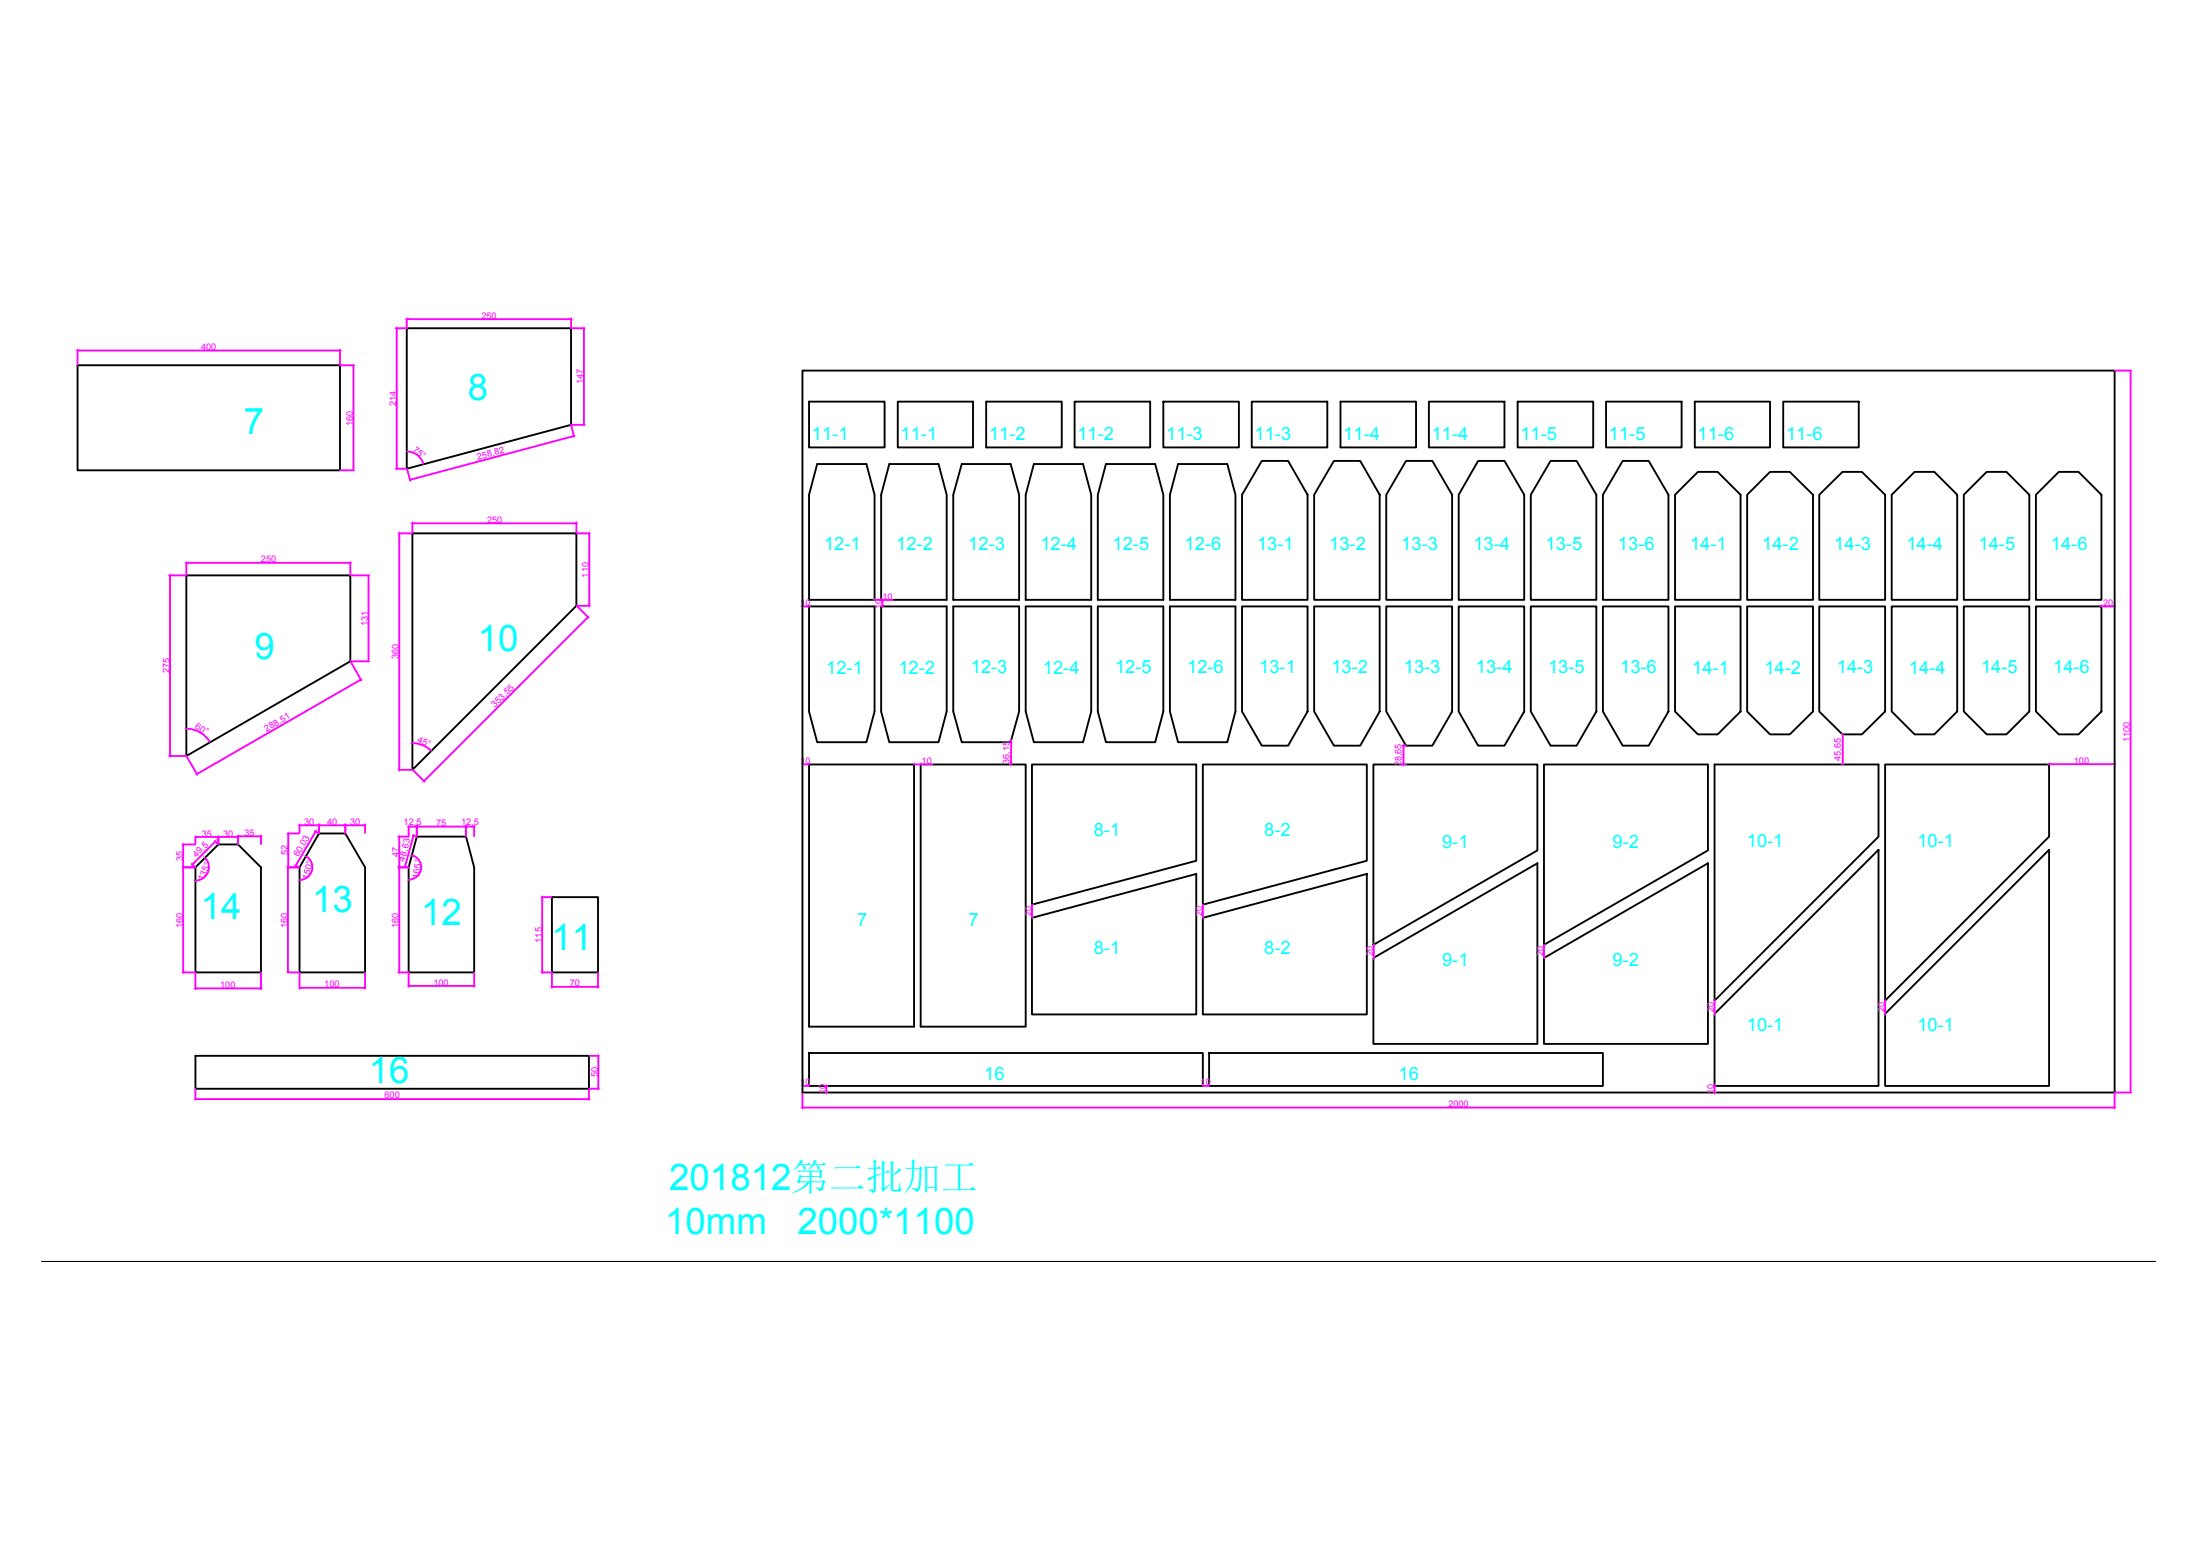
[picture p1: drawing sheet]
<svg xmlns="http://www.w3.org/2000/svg" width="297mm" height="210mm" viewBox="0 0 297 210" stroke-linecap="round" stroke-linejoin="round" font-family="sans-serif">
<!-- layer: 0 -->
<g fill="none" stroke="#000" stroke-width=".25">
<path d="M10.5 49.3h35.4v14.2h-35.4zM54.9 44.3h22.2v13l-22.2 6zM108.3 50h177.2v97.5h-177.2zM109.2 54.2h10.2v6.2h-10.2zM121.2 54.2h10.2v6.2h-10.2zM133.2 54.2h10.2v6.2h-10.2zM145.1 54.2h10.2v6.2h-10.2zM157.1 54.2h10.2v6.2h-10.2zM169 54.2h10.2v6.2h-10.2zM181 54.2h10.2v6.2h-10.2zM192.9 54.2h10.2v6.2h-10.2zM204.9 54.2h10.2v6.2h-10.2z"/>
<path d="M216.8 54.2h10.2v6.2h-10.2zM228.8 54.2h10.2v6.2h-10.2zM240.8 54.2h10.2v6.2h-10.2zM25.2 77.7h22.1v11.6l-22.1 12.8zM55.7 72h22.1v9.8l-22.1 22.1zM110.3 62.6h6.7l1.1 4.2v14.2h-8.9v-14.2zM120.1 62.6h6.6l1.1 4.2v14.2h-8.8v-14.2zM129.9 62.6h6.6l1.1 4.2v14.2h-8.9v-14.2zM139.6 62.6h6.6l1.1 4.2v14.2h-8.8v-14.2zM149.3 62.6h6.7l1.1 4.2v14.2h-8.9v-14.2zM159.1 62.6h6.6l1.1 4.2v14.2h-8.8v-14.2zM170.4 62.2h3.5l2.6 4.6v14.2h-8.8v-14.2z"/>
<path d="M180.1 62.2h3.6l2.6 4.6v14.2h-8.9v-14.2zM189.8 62.2h3.6l2.7 4.6v14.2h-8.9v-14.2zM199.6 62.2h3.5l2.7 4.6v14.2h-8.9v-14.2zM209.4 62.2h3.5l2.6 4.6v14.2h-8.8v-14.2zM219.1 62.2h3.5l2.7 4.6v14.2h-8.9v-14.2zM226.2 66.8l3-3.1h2.7l3.1 3.1v14.2h-8.8zM235.9 66.8l3.1-3.1h2.7l3.1 3.1v14.2h-8.9zM245.6 66.8l3.2-3.1h2.6l3.1 3.1v14.2h-8.9zM255.4 66.8l3.1-3.1h2.7l3.1 3.1v14.2h-8.9zM265.1 66.8l3.1-3.1h2.7l3.1 3.1v14.2h-8.9zM274.9 66.8l3.1-3.1h2.6l3.1 3.1v14.2h-8.8zM109.2 81.9h8.9v14.1l-1.1 4.2h-6.7l-1.1-4.2z"/>
<path d="M119 81.9h8.8v14.1l-1.1 4.2h-6.6l-1.1-4.2zM128.7 81.9h8.9v14.1l-1.1 4.2h-6.6l-1.2-4.2zM138.5 81.9h8.8v14.1l-1.1 4.2h-6.6l-1.1-4.2zM148.2 81.9h8.9v14.1l-1.1 4.2h-6.7l-1.1-4.2zM158 81.9h8.8v14.1l-1.1 4.2h-6.6l-1.1-4.2zM167.7 81.9h8.8v14.1l-2.6 4.7h-3.5l-2.7-4.7zM177.4 81.9h8.9v14.1l-2.6 4.7h-3.6l-2.7-4.7zM187.2 81.9h8.9v14.1l-2.7 4.7h-3.6l-2.6-4.7zM196.9 81.9h8.9v14.1l-2.7 4.7h-3.5l-2.7-4.7zM206.7 81.9h8.8v14.1l-2.6 4.7h-3.5l-2.7-4.7zM216.4 81.9h8.9v14.1l-2.7 4.7h-3.5l-2.7-4.7zM226.2 81.9h8.8v14.1l-3.1 3.1h-2.7l-3-3.1z"/>
<path d="M235.9 81.9h8.9v14.1l-3.1 3.1h-2.7l-3.1-3.1zM245.6 81.9h8.9v14.1l-3.1 3.1h-2.6l-3.2-3.1zM255.4 81.9h8.9v14.1l-3.1 3.1h-2.7l-3.1-3.1zM265.1 81.9h8.9v14.1l-3.1 3.1h-2.7l-3.1-3.1zM274.9 81.9h8.8v14.1l-3.1 3.1h-2.6l-3.1-3.1zM26.4 117.1l3.1-3.1h2.6l3.1 3.1v14.2h-8.8zM43.1 112.5h3.5l2.7 4.6v14.2h-8.9v-14.2zM56.3 112.9h6.6l1.1 4.2v14.2h-8.8v-14.2zM109.2 103.2h14.2v35.4h-14.2zM124.3 103.2h14.2v35.4h-14.2zM139.3 103.2h22.2v13l-22.2 5.9zM162.4 103.2h22.1v13l-22.1 5.9z"/>
<path d="M185.4 103.2h22.2v11.6l-22.2 12.7zM208.5 103.2h22.1v11.6l-22.1 12.7zM231.5 103.2h22.1v9.7l-22.1 22.2zM254.5 103.2h22.2v9.7l-22.2 22.2zM276.7 114.7v31.9h-22.2v-9.8zM74.5 121.1h6.2v10.2h-6.2zM139.3 123.9l22.2-5.9v18.9h-22.2zM162.4 123.9l22.1-5.9v18.9h-22.1zM185.4 129.3l22.2-12.8v24.4h-22.2zM208.5 129.3l22.1-12.8v24.4h-22.1zM231.5 136.8l22.1-22.1v31.9h-22.1zM26.4 142.5h53.1v4.5h-53.1z"/>
<path d="M109.2 142.1h53.2v4.5h-53.2zM163.3 142.1h53.1v4.5h-53.1zM5.6 170.3h285.4"/>
</g>
<g fill="none" stroke="#f0f" stroke-width=".25">
<path d="M10.5 47.2v2.1M10.7 47.3h34.9M45.9 47.2v2.1M45.9 49.3h1.9M47.7 49.6v13.7M53.4 44.3h1.5M53.6 44.5v18.6M54.9 43v1.3M55.2 43.1h21.6M77.1 43v1.3M77.1 57.4l.4 1.6M77.1 44.3h1.8"/>
<path d="M77.1 57.3h1.8M77.3 58.9l-21.7 5.8M78.8 44.5v12.6M285.6 50h2.2M287.7 50.3v96.9M22.8 77.7h2.3M23 77.9v23.9M25.2 75.9v1.7M25.4 76h21.7M45.9 63.5h1.9M47.3 75.9v1.7M47.4 77.7h2.4"/>
<path d="M49.8 77.9v11.2M53.4 63.3h1.5M53.8 72h1.8M53.9 72.2v31.5M55 63.3l.4 1.6M55.2 61a2.31 2.31 0 0 1 1.9 1.4M55.7 70.5v1.5M55.9 70.6h21.7M77.8 70.5v1.5M77.9 72h1.7M79.6 72.2v9.3M25.4 98.4a3.7 3.7 0 0 1 2.8 1.6"/>
<path d="M47.3 89.3l1.5 2.5M47.4 89.3h2.4M48.5 91.8l-21.7 12.6M77.9 81.8l1.6 1.6M77.9 81.8h1.7M79.2 83.5l-21.8 21.8M108.3 81.7v.1M108.6 81.9h.4M109.2 81.7v.1M118.1 80.9h.1M118.3 81h.5M119 80.9h.1"/>
<path d="M119 81h1.5M119.1 81.9h.1M119.1 81.2v.4M136.4 100h.1M248.7 99.1h.1M248.8 99.3v3.6M283.7 81.7v.1M283.9 81.9h1.4M285.5 81.7v.1M22.8 102.1h2.3M24.7 117.1h1.6M24.7 114h1.6"/>
<path d="M24.7 114.2v2.7M24.7 117.3v13.7M25.2 102.1l1.4 2.5M25.9 116.6l.4 .4M26.4 112.9v1M26.6 113h2.7M27.8 116a1.8 1.8 0 0 1-1.2 2.8M28.9 113.7l-2.8 2.8M29 113.5l.4 .4M29.5 112.9v1M29.7 113h2.2M32.1 112.8v1.1"/>
<path d="M32.4 112.9h2.6M35.2 112.8v1.1M38.8 112.5h1.6M38.9 117.3v13.7M38.9 112.7v4.2M39.8 116.8l.6 .3h-1.6M40.4 111.3v1.1M40.7 111.4h2.2M41.5 115.7a1.71 1.71 0 0 1 .6 1.8 1.71 1.71 0 0 1-1.4 1.3M42.5 112.2l.5 .3M42.5 112.4l-2.4 4.2M43.1 111.3v1.1"/>
<path d="M43.3 111.4h3.1M46.6 111.3v1.1M46.8 111.4h2.3M49.3 111.3v1.1M53.8 112.9h1.3M53.8 103.9h1.8M53.9 113.1v3.8M53.9 117.3v13.7M54.6 117l.5 .1h-1.3M55.2 111.5v1.4M55.4 111.6h.7M55.7 103.9l1.6 1.6"/>
<path d="M55.7 112.8l.5 .1M55.8 113l-1 3.7M55.8 115.5a1.67 1.67 0 0 1 1.1 1.8 1.67 1.67 0 0 1-1.5 1.4M55.9 100.3a3.6 3.6 0 0 1 2.2 .9M56.3 111.4v1.5M56.5 111.6h6.2M62.9 111.4v1.5M63.1 111.6h.7M64 111.4v1.5M108.3 103.1h.1M108.6 103.2h.4M109.2 103.1h.1"/>
<path d="M123.4 103.1h.1M123.6 103.2h.5M124.3 103.2h1.5M124.3 103.1h.1M136.4 103.2h.1M136.5 100.2v2.7M189.4 103.2h.4M189.4 100.7h.4M189.5 100.9v2M248.7 103.2h.1M276.7 103.1h.1M276.9 103.2h8.4"/>
<path d="M285.5 103.1h.1M24.7 131.3h1.6M26.4 131.3v2.2M26.6 133.4h8.4M35.2 131.3v2.2M38.8 131.3h1.6M40.4 131.3v2.2M40.7 133.3h8.4M49.3 131.3v2.2M53.8 131.3h1.3M55.2 131.3v1.9M55.4 133.1h8.4"/>
<path d="M64 131.3v1.9M73.1 131.3h1.4M73.1 121.1h1.4M73.2 121.3v9.7M74.5 131.3v2M74.8 133.2h5.7M80.7 131.3v2M139.3 122.3v1.4M139.4 122.1h.1M139.4 123.9h.1M162.4 122.3v1.4M162.4 122.1h.1"/>
<path d="M162.4 123.9h.1M185.5 127.5h.1M185.5 129.3h.1M185.5 127.7v1.4M208.5 127.7v1.4M208.5 127.5h.1M208.5 129.3h.1M231.5 135.3v1.3M231.5 135.1h.1M231.5 136.8h.1M254.5 135.3v1.3M254.6 135.1h.1"/>
<path d="M254.6 136.8h.1M26.4 147v1.4M26.6 148.4h52.7M79.5 147v1.4M79.6 142.5h1.3M79.6 147h1.3M80.8 142.8v4M108.3 146.5h.1M108.3 147.5v2.1M108.6 149.5h176.7M108.6 146.6h.4M109.2 146.5h.1"/>
<path d="M111.5 146.6h.2M111.5 147.5h.2M111.6 146.8v.4M162.4 146.5h.1M162.6 146.6h.4M163.3 146.5h.1M231.4 146.6h.2M231.4 147.5h.2M231.5 146.8v.4M285.5 147.5v2.1M285.6 147.5h2.2"/>
</g>
<g fill="#f0f" stroke="#f0f" stroke-width=".14">
<path d="M35 133.4h.2l-.2 .1z"/>
<path d="M26.4 133.4h.2v.1z"/>
<path d="M24.7 131h.1l-.1 .3z"/>
<path d="M24.7 117.1l.1 .2h-.1z"/>
<path d="M24.7 116.9h.1l-.1 .2z"/>
<path d="M24.7 114l.1 .2h-.1z"/>
<path d="M26.4 113h.2z"/>
<path d="M29.3 113h.2z"/>
<path d="M29.5 113h.2z"/>
<path d="M31.9 113h.2z"/>
<path d="M32.1 112.9l.3-.1v.1z"/>
<path d="M35 112.8l.2 .1h-.2z"/>
<path d="M49.1 133.3h.2z"/>
<path d="M40.4 133.3l.3 .1z"/>
<path d="M38.9 131v.3z"/>
<path d="M38.9 117.1v.2z"/>
<path d="M38.9 116.9h.1l-.1 .2z"/>
<path d="M38.9 112.5l.1 .2h-.1z"/>
<path d="M40.4 111.4h.3z"/>
<path d="M42.9 111.4h.2h-.2z"/>
<path d="M43.1 111.4h.2z"/>
<path d="M46.4 111.4h.2z"/>
<path d="M46.6 111.4h.2z"/>
<path d="M49.1 111.4h.2z"/>
<path d="M63.8 133l.2 .1h-.2z"/>
<path d="M55.2 133.1l.2-.1v.1z"/>
<path d="M53.9 131v.3z"/>
<path d="M53.9 117.1v.2z"/>
<path d="M53.9 116.9v.2z"/>
<path d="M53.9 112.9v.2z"/>
<path d="M55.2 111.6l.2-.1v.1z"/>
<path d="M56.1 111.5l.2 .1h-.2z"/>
<path d="M56.3 111.6l.2-.1v.1z"/>
<path d="M62.7 111.5l.2 .1h-.2z"/>
<path d="M62.9 111.6l.2-.1v.1z"/>
<path d="M63.8 111.5l.2 .1h-.2z"/>
<path d="M74.5 133.2h.3v.1z"/>
<path d="M80.5 133.2h.2l-.2 .1z"/>
<path d="M73.2 131h.1l-.1 .3z"/>
<path d="M73.2 121.1l.1 .2h-.1z"/>
<path d="M26.4 118.9h.2z"/>
<path d="M27.7 115.8l.1 .2z"/>
<path d="M40.4 118.8l.3-.1v.1z"/>
<path d="M41.3 115.6l.2 .1z"/>
<path d="M55.2 118.8l.2-.1v.1z"/>
<path d="M55.6 115.5h.2v.1z"/>
<path d="M10.5 47.3h.2v.1z"/>
<path d="M45.6 47.3h.3l-.3 .1z"/>
<path d="M47.7 63.3v.2z"/>
<path d="M47.7 49.3v.3z"/>
<path d="M54.9 43.1l.3-.1v.1z"/>
<path d="M76.8 43l.3 .1h-.3z"/>
<path d="M78.8 44.3l.1 .2h-.1z"/>
<path d="M78.8 57.1h.1l-.1 .2z"/>
<path d="M77.3 58.9h.2l-.2 .1z"/>
<path d="M55.3 64.8l.3-.1z"/>
<path d="M53.5 63.1h.1v.2z"/>
<path d="M53.6 44.3v.2h-.1z"/>
<path d="M25.2 76l.2-.1v.1z"/>
<path d="M47.1 75.9l.2 .1h-.2z"/>
<path d="M49.8 77.7l-.1 .2z"/>
<path d="M49.7 89.1l.1 .2z"/>
<path d="M23 77.7v.2h-.1z"/>
<path d="M22.9 101.8h.1v.3z"/>
<path d="M26.8 104.3v.1l-.2 .1z"/>
<path d="M48.5 91.8l.2-.1-.1 .2z"/>
<path d="M55.7 70.6h.2v.1z"/>
<path d="M77.6 70.6h.2l-.2 .1z"/>
<path d="M79.6 72v.2h-.1z"/>
<path d="M79.5 81.5h.1v.3z"/>
<path d="M53.9 72v.2z"/>
<path d="M53.9 103.7v.2z"/>
<path d="M57.4 105.3l-.2 .1z"/>
<path d="M79.2 83.4l.2-.1-.1 .2z"/>
<path d="M57.1 62.5l.1 .2z"/>
<path d="M54.9 60.9l.3 .1z"/>
<path d="M28.2 100l.1 .2z"/>
<path d="M25.2 98.4l.2-.1v.1z"/>
<path d="M58.1 101.2l.1 .1-.1-.1z"/>
<path d="M55.7 100.3h.2v.1z"/>
<path d="M26.1 116.5l.1 .1-.2 .1z"/>
<path d="M29.1 113.6l-.2 .2z"/>
<path d="M40 116.6l.1 .1-.1 .1z"/>
<path d="M42.6 112.2l-.1 .2z"/>
<path d="M54.7 116.7l.1 .1-.1 .2z"/>
<path d="M55.8 112.8v.2h-.1z"/>
<path d="M108.3 149.5h.3z"/>
<path d="M285.3 149.5h.2h-.2z"/>
<path d="M276.7 103.2l.2-.1v.1z"/>
<path d="M285.3 103.1l.2 .1h-.2z"/>
<path d="M283.7 81.9l.2-.1v.1z"/>
<path d="M285.3 81.8l.2 .1h-.2z"/>
<path d="M26.4 148.4l.2-.1v.1z"/>
<path d="M79.3 148.3l.2 .1h-.2z"/>
<path d="M80.8 142.5v.3h-.1z"/>
<path d="M80.7 146.8h.1v.2z"/>
<path d="M118.1 81l.2-.1v.1z"/>
<path d="M118.8 80.9l.2 .1h-.2z"/>
<path d="M119.1 81l.1 .2h-.1z"/>
<path d="M119.1 81.6h.1l-.1 .3z"/>
<path d="M109 103.2h.2z"/>
<path d="M108.3 103.2h.3z"/>
<path d="M123.4 103.2h.2z"/>
<path d="M124.1 103.2h.2z"/>
<path d="M139.3 122.1l.1 .2z"/>
<path d="M139.3 123.7v.2z"/>
<path d="M162.4 122.1v.2z"/>
<path d="M162.4 123.7v.2z"/>
<path d="M185.5 127.5v.2h-.1z"/>
<path d="M185.4 129.1h.1v.2z"/>
<path d="M208.5 127.5l-.1 .2z"/>
<path d="M208.4 129.1l.1 .2z"/>
<path d="M231.5 135.1v.2z"/>
<path d="M231.5 136.6v.2z"/>
<path d="M254.5 135.1l.1 .2h-.1z"/>
<path d="M254.5 136.6h.1l-.1 .2z"/>
<path d="M109 146.5l.2 .1z"/>
<path d="M108.3 146.6l.3-.1z"/>
<path d="M163 146.5l.3 .1z"/>
<path d="M162.4 146.6l.2-.1z"/>
<path d="M109 81.8l.2 .1h-.2z"/>
<path d="M108.3 81.9l.3-.1v.1z"/>
<path d="M189.5 100.7v.2z"/>
<path d="M189.5 102.9v.3z"/>
<path d="M136.5 100l.1 .2h-.1z"/>
<path d="M136.5 102.9v.3z"/>
<path d="M248.8 99.1v.2z"/>
<path d="M248.8 102.9v.3z"/>
<path d="M111.6 146.6v.2h-.1z"/>
<path d="M111.5 147.2h.1v.3z"/>
<path d="M231.5 146.6v.2z"/>
<path d="M231.5 147.2v.3z"/>
<path d="M287.6 147.2l.1 .3z"/>
<path d="M287.7 50l-.1 .3z"/>
</g>
<g font-size="4.9" fill="#0ff">
<text x="63.2" y="54">8</text>
<text x="32.9" y="58.6">7</text>
<text x="34.3" y="89">9</text>
<text x="64.5" y="87.9">10</text>
<text x="27.1" y="124">14</text>
<text x="42.1" y="123">13</text>
<text x="56.9" y="124.9">12</text>
<text x="74.5" y="128.3">11</text>
<text x="49.8" y="146.2">16</text>
<text x="90.4" y="160.6">201812第二批加工</text>
<text x="89.8" y="166.5">10mm</text>
<text x="107.7" y="166.5">2000*1100</text>
</g>
<g font-size="2.5" fill="#0ff">
<text x="109.6" y="59.4">11-1</text>
<text x="121.6" y="59.4">11-1</text>
<text x="133.5" y="59.4">11-2</text>
<text x="145.5" y="59.4">11-2</text>
<text x="157.5" y="59.3">11-3</text>
<text x="169.4" y="59.3">11-3</text>
<text x="181.4" y="59.4">11-4</text>
<text x="193.3" y="59.4">11-4</text>
<text x="205.3" y="59.3">11-5</text>
<text x="217.2" y="59.3">11-5</text>
<text x="229.2" y="59.3">11-6</text>
<text x="241.1" y="59.3">11-6</text>
<text x="111.3" y="74.3">12-1</text>
<text x="121" y="74.3">12-2</text>
<text x="130.7" y="74.2">12-3</text>
<text x="140.5" y="74.3">12-4</text>
<text x="150.2" y="74.2">12-5</text>
<text x="159.9" y="74.2">12-6</text>
<text x="169.7" y="74.2">13-1</text>
<text x="179.5" y="74.2">13-2</text>
<text x="189.2" y="74.2">13-3</text>
<text x="198.9" y="74.2">13-4</text>
<text x="208.7" y="74.2">13-5</text>
<text x="218.5" y="74.2">13-6</text>
<text x="228.2" y="74.3">14-1</text>
<text x="237.9" y="74.3">14-2</text>
<text x="247.7" y="74.2">14-3</text>
<text x="257.4" y="74.3">14-4</text>
<text x="267.1" y="74.2">14-5</text>
<text x="276.9" y="74.2">14-6</text>
<text x="111.6" y="90.9">12-1</text>
<text x="121.3" y="90.9">12-2</text>
<text x="131.1" y="90.9">12-3</text>
<text x="140.8" y="90.9">12-4</text>
<text x="150.6" y="90.9">12-5</text>
<text x="160.3" y="90.9">12-6</text>
<text x="170" y="90.9">13-1</text>
<text x="179.8" y="90.9">13-2</text>
<text x="189.5" y="90.9">13-3</text>
<text x="199.3" y="90.9">13-4</text>
<text x="209" y="90.9">13-5</text>
<text x="218.8" y="90.9">13-6</text>
<text x="228.5" y="90.9">14-1</text>
<text x="238.2" y="90.9">14-2</text>
<text x="248" y="90.9">14-3</text>
<text x="257.7" y="90.9">14-4</text>
<text x="267.5" y="90.9">14-5</text>
<text x="277.2" y="90.9">14-6</text>
<text x="147.7" y="112.9">8-1</text>
<text x="170.7" y="112.9">8-2</text>
<text x="194.7" y="114.5">9-1</text>
<text x="217.7" y="114.5">9-2</text>
<text x="235.9" y="114.3">10-1</text>
<text x="258.9" y="114.3">10-1</text>
<text x="115.8" y="125">7</text>
<text x="130.8" y="125">7</text>
<text x="147.7" y="128.8">8-1</text>
<text x="170.7" y="128.8">8-2</text>
<text x="194.7" y="130.5">9-1</text>
<text x="217.7" y="130.5">9-2</text>
<text x="235.9" y="139.1">10-1</text>
<text x="258.9" y="139.1">10-1</text>
<text x="132.9" y="145.8">16</text>
<text x="188.8" y="145.8">16</text>
</g>
<g font-size="1.2" fill="#f0f">
<text x="27.1" y="47.2">400</text>
<text x="65" y="43">250</text>
<text x="78.8" y="51.9" transform="rotate(-90 78.8 51.9)">147</text>
<text x="47.6" y="57.5" transform="rotate(-90 47.6 57.5)">160</text>
<text x="53.5" y="54.8" transform="rotate(-90 53.5 54.8)">214</text>
<text x="55.6" y="60.8" transform="rotate(38 55.6 60.8)">75°</text>
<text x="64.5" y="62.1" transform="rotate(-15 64.5 62.1)">258,82</text>
<text x="65.8" y="70.6">250</text>
<text x="35.2" y="75.9">250</text>
<text x="79.5" y="78" transform="rotate(-90 79.5 78)">110</text>
<text x="108" y="81.8">10</text>
<text x="119.1" y="82.2" transform="rotate(-90 119.1 82.2)">10</text>
<text x="119.1" y="80.9">10</text>
<text x="283.9" y="81.8">20</text>
<text x="49.7" y="84.5" transform="rotate(-90 49.7 84.5)">131</text>
<text x="53.8" y="89" transform="rotate(-90 53.8 89)">360</text>
<text x="22.9" y="90.9" transform="rotate(-90 22.9 90.9)">275</text>
<text x="66.8" y="95.5" transform="rotate(-45 66.8 95.5)">353,55</text>
<text x="26.3" y="98.3" transform="rotate(29 26.3 98.3)">60°</text>
<text x="36" y="98.8" transform="rotate(-30 36 98.8)">288,51</text>
<text x="56.3" y="100.1" transform="rotate(23 56.3 100.1)">45°</text>
<text x="287.6" y="100.1" transform="rotate(-90 287.6 100.1)">1100</text>
<text x="108" y="103.1">10</text>
<text x="124.4" y="103.1">10</text>
<text x="136.3" y="103.1" transform="rotate(-90 136.3 103.1)">36,15</text>
<text x="189.2" y="103.4" transform="rotate(-90 189.2 103.4)">28,65</text>
<text x="248.6" y="102.7" transform="rotate(-90 248.6 102.7)">45,65</text>
<text x="280" y="103.1">100</text>
<text x="27.2" y="112.9">35</text>
<text x="30.1" y="112.9">30</text>
<text x="33" y="112.8">35</text>
<text x="41.1" y="111.3">30</text>
<text x="44.2" y="111.3">40</text>
<text x="47.3" y="111.3">30</text>
<text x="54.5" y="111.4">12,5</text>
<text x="58.9" y="111.5">75</text>
<text x="62.2" y="111.4">12,5</text>
<text x="24.7" y="116.2" transform="rotate(-90 24.7 116.2)">35</text>
<text x="26.5" y="115.8" transform="rotate(-45 26.5 115.8)">49,5</text>
<text x="27.5" y="119" transform="rotate(-68 27.5 119)">135°</text>
<text x="38.9" y="115.5" transform="rotate(-90 38.9 115.5)">52</text>
<text x="40.3" y="115.7" transform="rotate(-60 40.3 115.7)">60,03</text>
<text x="41.7" y="118.8" transform="rotate(-76 41.7 118.8)">150°</text>
<text x="53.9" y="115.7" transform="rotate(-90 53.9 115.7)">47</text>
<text x="54.6" y="116.3" transform="rotate(-75 54.6 116.3)">48,63</text>
<text x="56.6" y="118.6" transform="rotate(-82 56.6 118.6)">165°</text>
<text x="24.7" y="125.3" transform="rotate(-90 24.7 125.3)">160</text>
<text x="38.8" y="125.3" transform="rotate(-90 38.8 125.3)">160</text>
<text x="53.8" y="125.3" transform="rotate(-90 53.8 125.3)">160</text>
<text x="139.3" y="123.7" transform="rotate(-90 139.3 123.7)">20</text>
<text x="162.3" y="123.7" transform="rotate(-90 162.3 123.7)">20</text>
<text x="73.2" y="127.2" transform="rotate(-90 73.2 127.2)">115</text>
<text x="185.4" y="129.1" transform="rotate(-90 185.4 129.1)">20</text>
<text x="208.4" y="129.1" transform="rotate(-90 208.4 129.1)">20</text>
<text x="29.7" y="133.3">100</text>
<text x="43.8" y="133.3">100</text>
<text x="58.5" y="133">100</text>
<text x="76.9" y="133.1">70</text>
<text x="231.4" y="136.6" transform="rotate(-90 231.4 136.6)">20</text>
<text x="254.4" y="136.6" transform="rotate(-90 254.4 136.6)">20</text>
<text x="51.9" y="148.3">600</text>
<text x="80.7" y="145.4" transform="rotate(-90 80.7 145.4)">50</text>
<text x="108" y="146.5">10</text>
<text x="111.5" y="147.7" transform="rotate(-90 111.5 147.7)">10</text>
<text x="162.1" y="146.5">10</text>
<text x="195.6" y="149.4">2000</text>
<text x="231.4" y="147.7" transform="rotate(-90 231.4 147.7)">10</text>
</g>
</svg>
